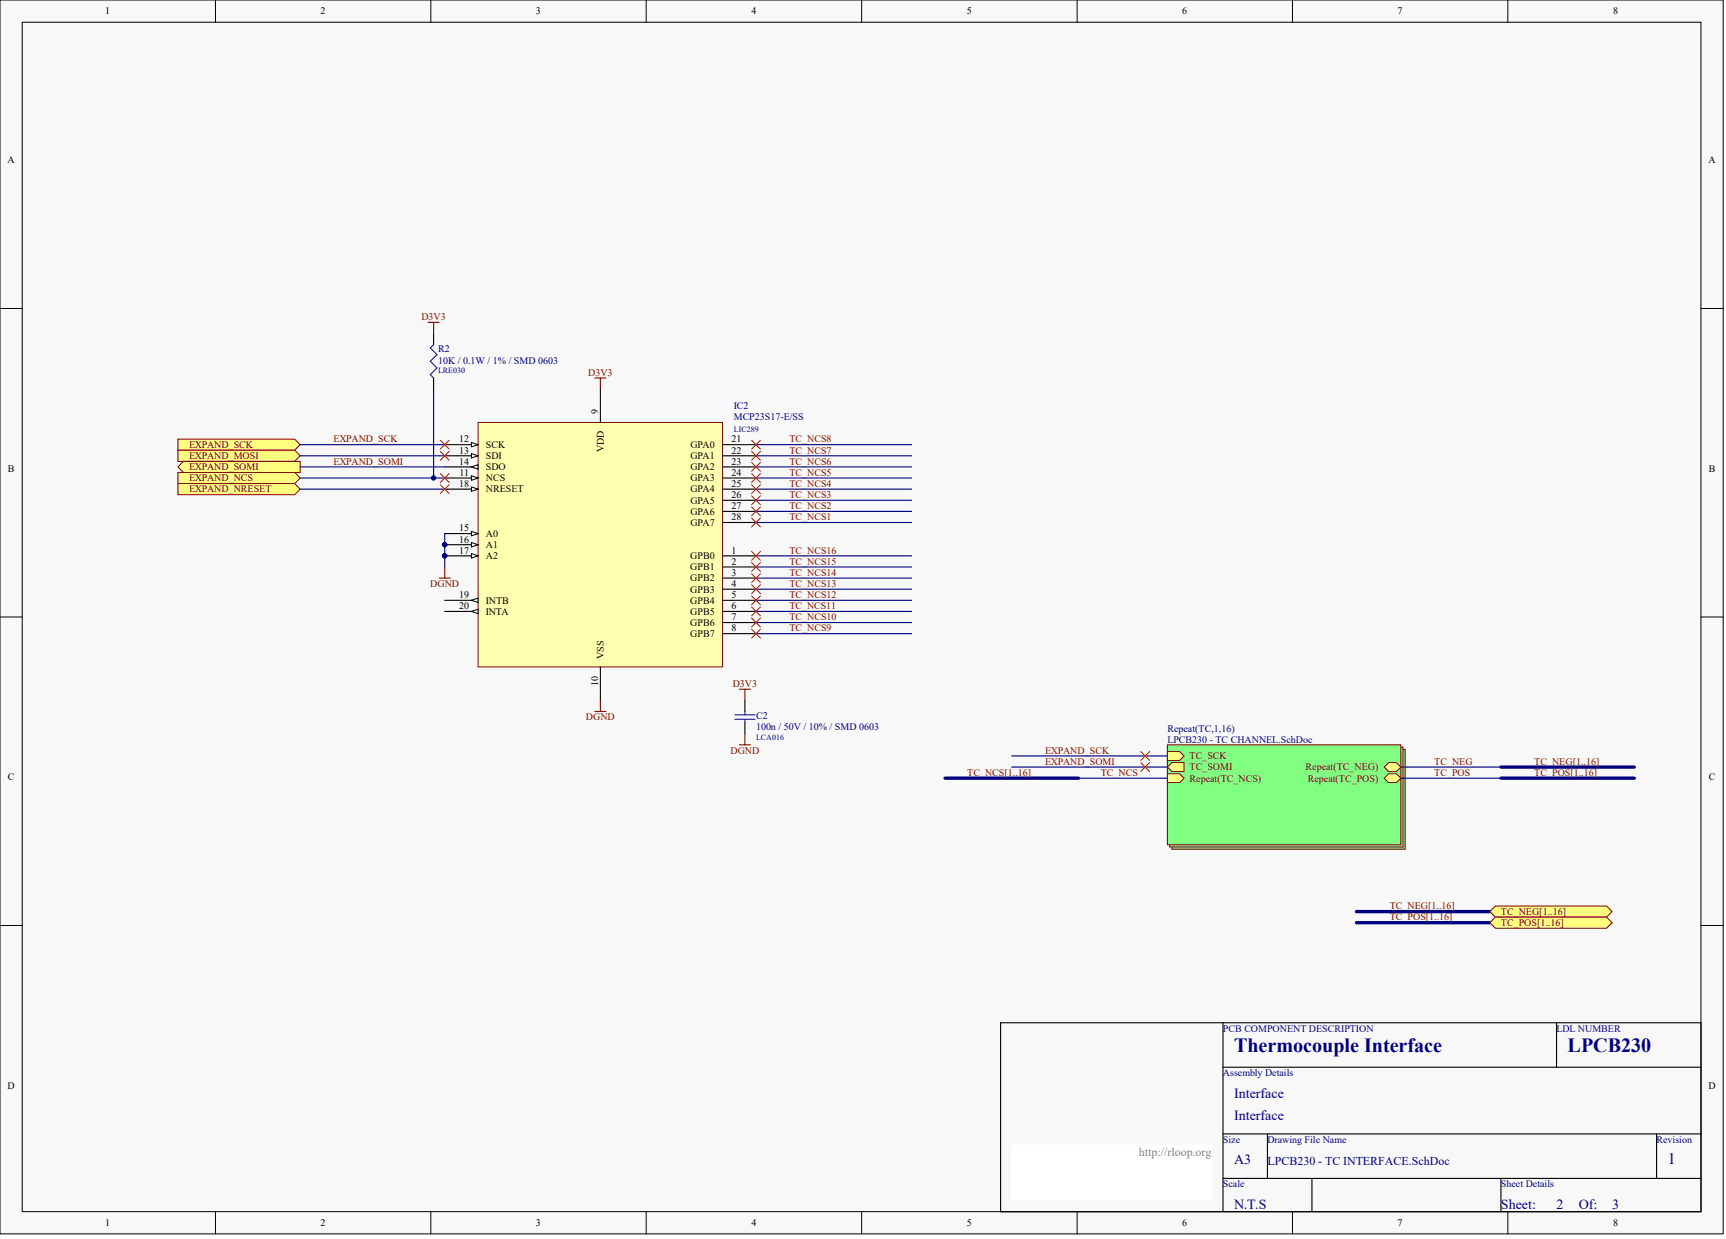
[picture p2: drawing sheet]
<svg xmlns="http://www.w3.org/2000/svg" width="656mm" height="471mm" viewBox="0 0 656 471" stroke-linecap="round" stroke-linejoin="round" font-family="sans-serif">
<g fill="#f8f8f8" stroke="#000" stroke-width=".38">
<path d="M0 0h655.1v469h-655.1z"/>
<path d="M8.5 8.5h638.1v452.1h-638.1z"/>
</g>
<g fill="none" stroke="#000" stroke-width=".38">
<path d="M81.9 0v8.5M163.8 0v8.5M245.7 0v8.5M327.6 0v8.5M409.5 0v8.5M491.4 0v8.5M573.2 0v8.5M0 117.3h8.5M646.7 117.3h8.4M0 234.5h8.5M646.7 234.5h8.4M0 351.8h8.5"/>
<path d="M646.7 351.8h8.4M81.9 460.6v8.5M163.8 460.6v8.5M245.7 460.6v8.5M327.6 460.6v8.5M409.5 460.6v8.5M491.4 460.6v8.5M573.2 460.6v8.5"/>
</g>
<path d="M380.4 388.8h266.3v71.8h-266.3zM464.9 388.8v71.8M591.7 388.8v16.9M464.9 405.7h181.8M464.9 431h181.8M481.8 431v16.9M629.8 431v16.9M464.9 447.9h181.8M498.7 447.9v12.7M570.6 447.9v12.7" fill="none" stroke="#000" stroke-width=".42"/>
<path d="M384.6 435.2h76.1v21.1h-76.1z" fill="#fff" stroke="#fff" stroke-width=".38"/>
<path d="M181.7 160.6h93v92.9h-93z" fill="#ffffb0" stroke="#800000" stroke-width=".38"/>
<g fill="none" stroke="#000" stroke-width=".42">
<path d="M228.2 147.9v12.7M274.7 169h12.7M274.7 173.3h12.7M274.7 177.5h12.7M169.1 181.7h12.6M274.7 181.7h12.7M274.7 185.9h12.7M274.7 190.2h12.7M274.7 194.4h12.7M274.7 198.6h12.7M274.7 211.3h12.7M274.7 215.5h12.7"/>
<path d="M274.7 219.7h12.7M274.7 224h12.7M274.7 228.2h12.7M274.7 232.4h12.7M274.7 236.6h12.7M228.2 253.5v12.7M274.7 240.9h12.7"/>
</g>
<path d="M179.2 180.9l2.5 .8-2.5 .9z" fill="#f8f8f8" stroke="#000" stroke-width=".38"/>
<path d="M169.1 169h12.6" fill="none" stroke="#000" stroke-width=".42"/>
<path d="M179.2 168.2l2.5 .8-2.5 .9z" fill="#f8f8f8" stroke="#000" stroke-width=".38"/>
<path d="M169.1 173.3h12.6" fill="none" stroke="#000" stroke-width=".42"/>
<path d="M179.2 172.4l2.5 .9-2.5 .8z" fill="#f8f8f8" stroke="#000" stroke-width=".38"/>
<path d="M169.1 177.5h12.6" fill="none" stroke="#000" stroke-width=".42"/>
<path d="M179.2 177.5l2.5-.9v1.7z" fill="#f8f8f8" stroke="#000" stroke-width=".38"/>
<path d="M169.1 202.8h12.6" fill="none" stroke="#000" stroke-width=".42"/>
<path d="M179.2 202l2.5 .8-2.5 .9z" fill="#f8f8f8" stroke="#000" stroke-width=".38"/>
<path d="M169.1 207.1h12.6" fill="none" stroke="#000" stroke-width=".42"/>
<path d="M179.2 206.2l2.5 .9-2.5 .8z" fill="#f8f8f8" stroke="#000" stroke-width=".38"/>
<circle cx="169" cy="207" r=".82" fill="#000080" stroke="#000080" stroke-width=".38"/>
<path d="M169.1 211.3h12.6" fill="none" stroke="#000" stroke-width=".42"/>
<path d="M179.2 210.4l2.5 .9-2.5 .8z" fill="#f8f8f8" stroke="#000" stroke-width=".38"/>
<circle cx="169" cy="211.3" r=".82" fill="#000080" stroke="#000080" stroke-width=".38"/>
<path d="M169.1 185.9h12.6" fill="none" stroke="#000" stroke-width=".42"/>
<path d="M179.2 185.1l2.5 .8-2.5 .9z" fill="#f8f8f8" stroke="#000" stroke-width=".38"/>
<path d="M169.1 228.2h12.6" fill="none" stroke="#000" stroke-width=".42"/>
<path d="M179.2 228.2l2.5-.9v1.7z" fill="#f8f8f8" stroke="#000" stroke-width=".38"/>
<path d="M169.1 232.4h12.6" fill="none" stroke="#000" stroke-width=".42"/>
<path d="M179.2 232.4l2.5-.8v1.7z" fill="#f8f8f8" stroke="#000" stroke-width=".38"/>
<g fill="#000080" stroke="#000080" stroke-width=".38">
<circle cx="169" cy="207" r=".82"/>
<circle cx="169" cy="211.3" r=".82"/>
</g>
<path d="M226.1 143.7h4.3M228.2 143.7v4.2M226.1 270.4h4.3M228.2 266.2v4.2" fill="none" stroke="#800000" stroke-width=".42"/>
<g fill="#ffff80" stroke="#800000" stroke-width=".38">
<path d="M67.6 166.9h44.4l2.1 2.1-2.1 2.1h-44.4z" fill-rule="evenodd"/>
<path d="M67.6 171.1h44.4l2.1 2.2-2.1 2.1h-44.4z" fill-rule="evenodd"/>
<path d="M67.6 177.5l2.1-2.1h44.4v4.2h-44.4z" fill-rule="evenodd"/>
<path d="M67.6 179.6h44.4l2.1 2.1-2.1 2.1h-44.4z" fill-rule="evenodd"/>
<path d="M67.6 183.8h44.4l2.1 2.1-2.1 2.1h-44.4z" fill-rule="evenodd"/>
</g>
<path d="M167 219.7h4.2M169.1 215.5v4.2" fill="none" stroke="#800000" stroke-width=".42"/>
<path d="M114.1 169h55M114.1 173.3h55M114.1 177.5h55M114.1 181.7h55M114.1 185.9h55M169.1 202.8v12.7" fill="none" stroke="#000080" stroke-width=".42"/>
<g fill="#80ff80" stroke="#800000" stroke-width=".38">
<path d="M445.5 284.8h88.7v38h-88.7z"/>
<path d="M444.6 284h88.8v38h-88.8z"/>
<path d="M443.8 283.1h88.7v38h-88.7z"/>
</g>
<g fill="#ffff80" stroke="#800000" stroke-width=".38">
<path d="M526.2 291.6l1.7-1.7h3l1.7 1.7-1.7 1.7h-3z" fill-rule="evenodd"/>
<path d="M526.2 295.8l1.7-1.7h3l1.7 1.7-1.7 1.7h-3z" fill-rule="evenodd"/>
<path d="M443.8 285.7h4.7l1.6 1.6-1.6 1.7h-4.7z" fill-rule="evenodd"/>
<path d="M443.8 291.6l1.7-1.7h4.6v3.4h-4.6z" fill-rule="evenodd"/>
<path d="M443.8 294.1h4.7l1.6 1.7-1.6 1.7h-4.7z" fill-rule="evenodd"/>
</g>
<path d="M164.8 126.8v4.2M164.8 143.7v4.2M283.2 266.2v4.2M283.2 274.7v4.2" fill="none" stroke="#000" stroke-width=".42"/>
<path d="M164.8 131l-1.2 1.3 2.5 2.5-2.5 2.5 2.5 2.6-2.5 2.5 1.2 1.3M279.4 273.4h7.6M279.4 271.7h7.6M283.2 270.4v1.3M283.2 273.4v1.3" fill="none" stroke="#00f" stroke-width=".42"/>
<path d="M162.7 122.5h4.3M164.8 122.5v4.3M281.1 262h4.2M283.2 262v4.2M283.2 278.9v4.2M281.1 283.1h4.2" fill="none" stroke="#800000" stroke-width=".42"/>
<g fill="none" stroke="#000080" stroke-width=".42">
<path d="M164.8 147.9v33.8M287.4 169h59.2M287.4 173.3h59.2M287.4 177.5h59.2M287.4 181.7h59.2M287.4 185.9h59.2M287.4 190.2h59.2M287.4 194.4h59.2M287.4 198.6h59.2M287.4 211.3h59.2M287.4 215.5h59.2M287.4 219.7h59.2"/>
<path d="M287.4 224h59.2M287.4 228.2h59.2M287.4 232.4h59.2M287.4 236.6h59.2M287.4 240.9h59.2M384.6 287.3h59.2M384.6 291.6h59.2M410 295.8h33.8M532.6 291.6h38M532.6 295.8h38"/>
</g>
<circle cx="164.8" cy="181.7" r=".82" fill="#000080" stroke="#000080" stroke-width=".38"/>
<path d="M359.3 295.8h50.7M570.6 295.8h50.7M570.6 291.6h50.7M515.7 346.5h50.7M515.7 350.7h50.7" fill="none" stroke="#000080" stroke-width="1.3"/>
<g fill="#ffff80" stroke="#800000" stroke-width=".38">
<path d="M566.4 346.5l2.1-2.1h42.3l2.1 2.1-2.1 2.1h-42.3z" fill-rule="evenodd"/>
<path d="M566.4 350.7l2.1-2.1h42.3l2.1 2.1-2.1 2.1h-42.3z" fill-rule="evenodd"/>
</g>
<g fill="none" stroke="#f00" stroke-width=".38">
<path d="M167.4 167.3l3.4 3.4M167.4 171.6l3.4 3.3M170.8 167.3l-3.4 3.4M170.8 171.6l-3.4 3.3M285.7 167.3l3.4 3.4M285.7 171.6l3.4 3.3M285.7 175.8l3.4 3.4M289.1 167.3l-3.4 3.4M289.1 171.6l-3.4 3.3M289.1 175.8l-3.4 3.4M167.4 180l3.4 3.4M167.4 184.2l3.4 3.4"/>
<path d="M170.8 180l-3.4 3.4M170.8 184.2l-3.4 3.4M285.7 180l3.4 3.4M285.7 184.2l3.4 3.4M285.7 188.5l3.4 3.3M285.7 192.7l3.4 3.4M285.7 196.9l3.4 3.4M289.1 180l-3.4 3.4M289.1 184.2l-3.4 3.4M289.1 188.5l-3.4 3.3M289.1 192.7l-3.4 3.4M289.1 196.9l-3.4 3.4"/>
<path d="M285.7 209.6l3.4 3.4M285.7 213.8l3.4 3.4M285.7 218l3.4 3.4M289.1 209.6l-3.4 3.4M289.1 213.8l-3.4 3.4M289.1 218l-3.4 3.4M285.7 222.3l3.4 3.4M285.7 226.5l3.4 3.4M285.7 230.7l3.4 3.4M285.7 234.9l3.4 3.4M285.7 239.2l3.4 3.4M289.1 222.3l-3.4 3.4"/>
<path d="M289.1 226.5l-3.4 3.4M289.1 230.7l-3.4 3.4M289.1 234.9l-3.4 3.4M289.1 239.2l-3.4 3.4M433.7 289.9l3.3 3.4M433.7 285.7l3.3 3.3M437 289.9l-3.3 3.4M437 285.7l-3.3 3.3"/>
</g>
<g font-size="7.6" fill="#000080">
<text x="469.2" y="399.8">Thermocouple Interface</text>
<text x="596" y="399.8">LPCB230</text>
</g>
<text font-size="6.1" fill="#000080" x="634" y="442.4">1</text>
<g font-size="5.3" fill="#000080">
<text x="469.2" y="417.2">Interface</text>
<text x="469.2" y="425.7">Interface</text>
<text x="469.2" y="442.6">A3</text>
<text x="469.2" y="459.5">N.T.S</text>
<text x="570.6" y="459.5">Sheet:</text>
<text x="591.7" y="459.5">2</text>
<text x="600.2" y="459.5">Of:</text>
<text x="612.9" y="459.5">3</text>
</g>
<text font-size="4.6" fill="#808080" x="432.9" y="439.3">http://rloop.org</text>
<text font-size="4.6" fill="#000080" x="481.8" y="442.7">LPCB230 - TC INTERFACE.SchDoc</text>
<g font-size="3.8">
<text x="40" y="5.5">1</text>
<text x="121.9" y="5.5">2</text>
<text x="203.8" y="5.5">3</text>
<text x="285.7" y="5.5">4</text>
<text x="367.6" y="5.5">5</text>
<text x="449.5" y="5.5">6</text>
<text x="531.3" y="5.5">7</text>
<text x="613.3" y="5.5">8</text>
<text x="2.8" y="62">A</text>
<text x="649.5" y="62">A</text>
<text x="227.4" y="157.2" transform="rotate(-90 227.4 157.2)">9</text>
<text x="174.6" y="168.2">12</text>
<text x="174.6" y="172.4">13</text>
<text x="184.7" y="170.3">SCK</text>
<text x="229.5" y="171.8" transform="rotate(-90 229.5 171.8)">VDD</text>
<text x="262.6" y="170.3">GPA0</text>
<text x="278.1" y="168.2">21</text>
<text x="278.1" y="172.4">22</text>
<text x="3" y="179.3">B</text>
<text x="174.6" y="176.6">14</text>
<text x="184.7" y="174.5">SDI</text>
<text x="184.7" y="178.7">SDO</text>
<text x="262.6" y="174.5">GPA1</text>
<text x="262.6" y="178.7">GPA2</text>
<text x="278.1" y="176.6">23</text>
<text x="649.6" y="179.3">B</text>
<text x="174.6" y="185.1">18</text>
<text x="174.7" y="180.9">11</text>
<text x="184.7" y="183">NCS</text>
<text x="262.6" y="183">GPA3</text>
<text x="278.1" y="180.9">24</text>
<text x="278.1" y="185.1">25</text>
<text x="184.7" y="187.2">NRESET</text>
<text x="262.6" y="187.2">GPA4</text>
<text x="262.6" y="191.4">GPA5</text>
<text x="278.1" y="189.3">26</text>
<text x="262.6" y="195.7">GPA6</text>
<text x="278.1" y="193.5">27</text>
<text x="278.1" y="197.8">28</text>
<text x="174.6" y="202">15</text>
<text x="262.6" y="199.9">GPA7</text>
<text x="174.6" y="206.2">16</text>
<text x="184.7" y="204.1">A0</text>
<text x="184.7" y="208.3">A1</text>
<text x="174.6" y="210.4">17</text>
<text x="184.7" y="212.6">A2</text>
<text x="262.4" y="212.6">GPB0</text>
<text x="278.1" y="210.4">1</text>
<text x="278.1" y="214.7">2</text>
<text x="262.4" y="216.8">GPB1</text>
<text x="262.4" y="221">GPB2</text>
<text x="278.1" y="218.9">3</text>
<text x="174.6" y="227.3">19</text>
<text x="262.4" y="225.2">GPB3</text>
<text x="278.1" y="223.1">4</text>
<text x="278.1" y="227.3">5</text>
<text x="174.6" y="231.6">20</text>
<text x="184.7" y="229.5">INTB</text>
<text x="184.7" y="233.7">INTA</text>
<text x="262.4" y="229.5">GPB4</text>
<text x="262.4" y="233.7">GPB5</text>
<text x="278.1" y="231.6">6</text>
<text x="262.4" y="237.9">GPB6</text>
<text x="278.1" y="235.8">7</text>
<text x="262.4" y="242.1">GPB7</text>
<text x="278.1" y="240">8</text>
<text x="229.5" y="250.6" transform="rotate(-90 229.5 250.6)">VSS</text>
<text x="227.4" y="260.7" transform="rotate(-90 227.4 260.7)">10</text>
<text x="3" y="296.6">C</text>
<text x="649.6" y="296.6">C</text>
<text x="2.8" y="413.8">D</text>
<text x="649.5" y="413.8">D</text>
<text x="40" y="466.1">1</text>
<text x="121.9" y="466.1">2</text>
<text x="203.8" y="466.1">3</text>
<text x="285.7" y="466.1">4</text>
<text x="367.6" y="466.1">5</text>
<text x="449.5" y="466.1">6</text>
<text x="531.3" y="466.1">7</text>
<text x="613.3" y="466.1">8</text>
</g>
<g font-size="3.8" fill="#800000">
<text x="160.2" y="121.7">D3V3</text>
<text x="223.6" y="142.8">D3V3</text>
<text x="71.9" y="170.3">EXPAND_SCK</text>
<text x="126.8" y="168.2">EXPAND_SCK</text>
<text x="300.1" y="172.4">TC_NCS7</text>
<text x="300.1" y="168.2">TC_NCS8</text>
<text x="71.9" y="174.5">EXPAND_MOSI</text>
<text x="71.9" y="178.7">EXPAND_SOMI</text>
<text x="126.8" y="176.6">EXPAND_SOMI</text>
<text x="300.1" y="176.6">TC_NCS6</text>
<text x="71.9" y="183">EXPAND_NCS</text>
<text x="300.1" y="185.1">TC_NCS4</text>
<text x="300.1" y="180.9">TC_NCS5</text>
<text x="71.9" y="187.2">EXPAND_NRESET</text>
<text x="300.1" y="189.3">TC_NCS3</text>
<text x="300.1" y="197.8">TC_NCS1</text>
<text x="300.1" y="193.5">TC_NCS2</text>
<text x="300.1" y="214.7">TC_NCS15</text>
<text x="300.1" y="210.4">TC_NCS16</text>
<text x="300.1" y="218.9">TC_NCS14</text>
<text x="163.6" y="223.1">DGND</text>
<text x="300.1" y="227.3">TC_NCS12</text>
<text x="300.1" y="223.1">TC_NCS13</text>
<text x="300.1" y="231.6">TC_NCS11</text>
<text x="300.1" y="235.8">TC_NCS10</text>
<text x="300.1" y="240">TC_NCS9</text>
<text x="278.5" y="261.1">D3V3</text>
<text x="222.7" y="273.8">DGND</text>
<text x="277.7" y="286.5">DGND</text>
<text x="397.3" y="286.5">EXPAND_SCK</text>
<text x="397.3" y="290.7">EXPAND_SOMI</text>
<text x="452.3" y="288.6">TC_SCK</text>
<text x="452.3" y="292.8">TC_SOMI</text>
<text x="496.3" y="292.8">Repeat(TC_NEG)</text>
<text x="545.2" y="290.7">TC_NEG</text>
<text x="583.3" y="290.7">TC_NEG[1..16]</text>
<text x="367.7" y="295">TC_NCS[1..16]</text>
<text x="418.4" y="295">TC_NCS</text>
<text x="452.3" y="297.1">Repeat(TC_NCS)</text>
<text x="497.2" y="297.1">Repeat(TC_POS)</text>
<text x="545.2" y="295">TC_POS</text>
<text x="583.3" y="295">TC_POS[1..16]</text>
<text x="528.3" y="345.7">TC_NEG[1..16]</text>
<text x="570.6" y="347.8">TC_NEG[1..16]</text>
<text x="528.3" y="349.9">TC_POS[1..16]</text>
<text x="570.6" y="352">TC_POS[1..16]</text>
</g>
<g font-size="3.8" fill="#000080">
<text x="166.5" y="134">R2</text>
<text x="166.5" y="138.2">10K / 0.1W / 1% / SMD 0603</text>
<text x="279" y="155.5">IC2</text>
<text x="279" y="159.7">MCP23S17-E/SS</text>
<text x="287.4" y="273.4">C2</text>
<text x="287.4" y="277.6">100n / 50V / 10% / SMD 0603</text>
<text x="443.8" y="278.1">Repeat(TC,1,16)</text>
<text x="443.8" y="282.3">LPCB230 - TC CHANNEL.SchDoc</text>
<text x="464.9" y="392.1">PCB COMPONENT DESCRIPTION</text>
<text x="591.7" y="392.1">LDL NUMBER</text>
<text x="464.9" y="409">Assembly Details</text>
<text x="464.9" y="434.4">Size</text>
<text x="481.8" y="434.4">Drawing File Name</text>
<text x="629.8" y="434.4">Revision</text>
<text x="464.9" y="451.3">Scale</text>
<text x="570.6" y="451.3">Sheet Details</text>
</g>
<g font-size="3" fill="#000080">
<text x="166.5" y="141.7">LRE030</text>
<text x="279" y="164.1">LIC289</text>
<text x="287.4" y="281.2">LCA016</text>
</g>
</svg>
